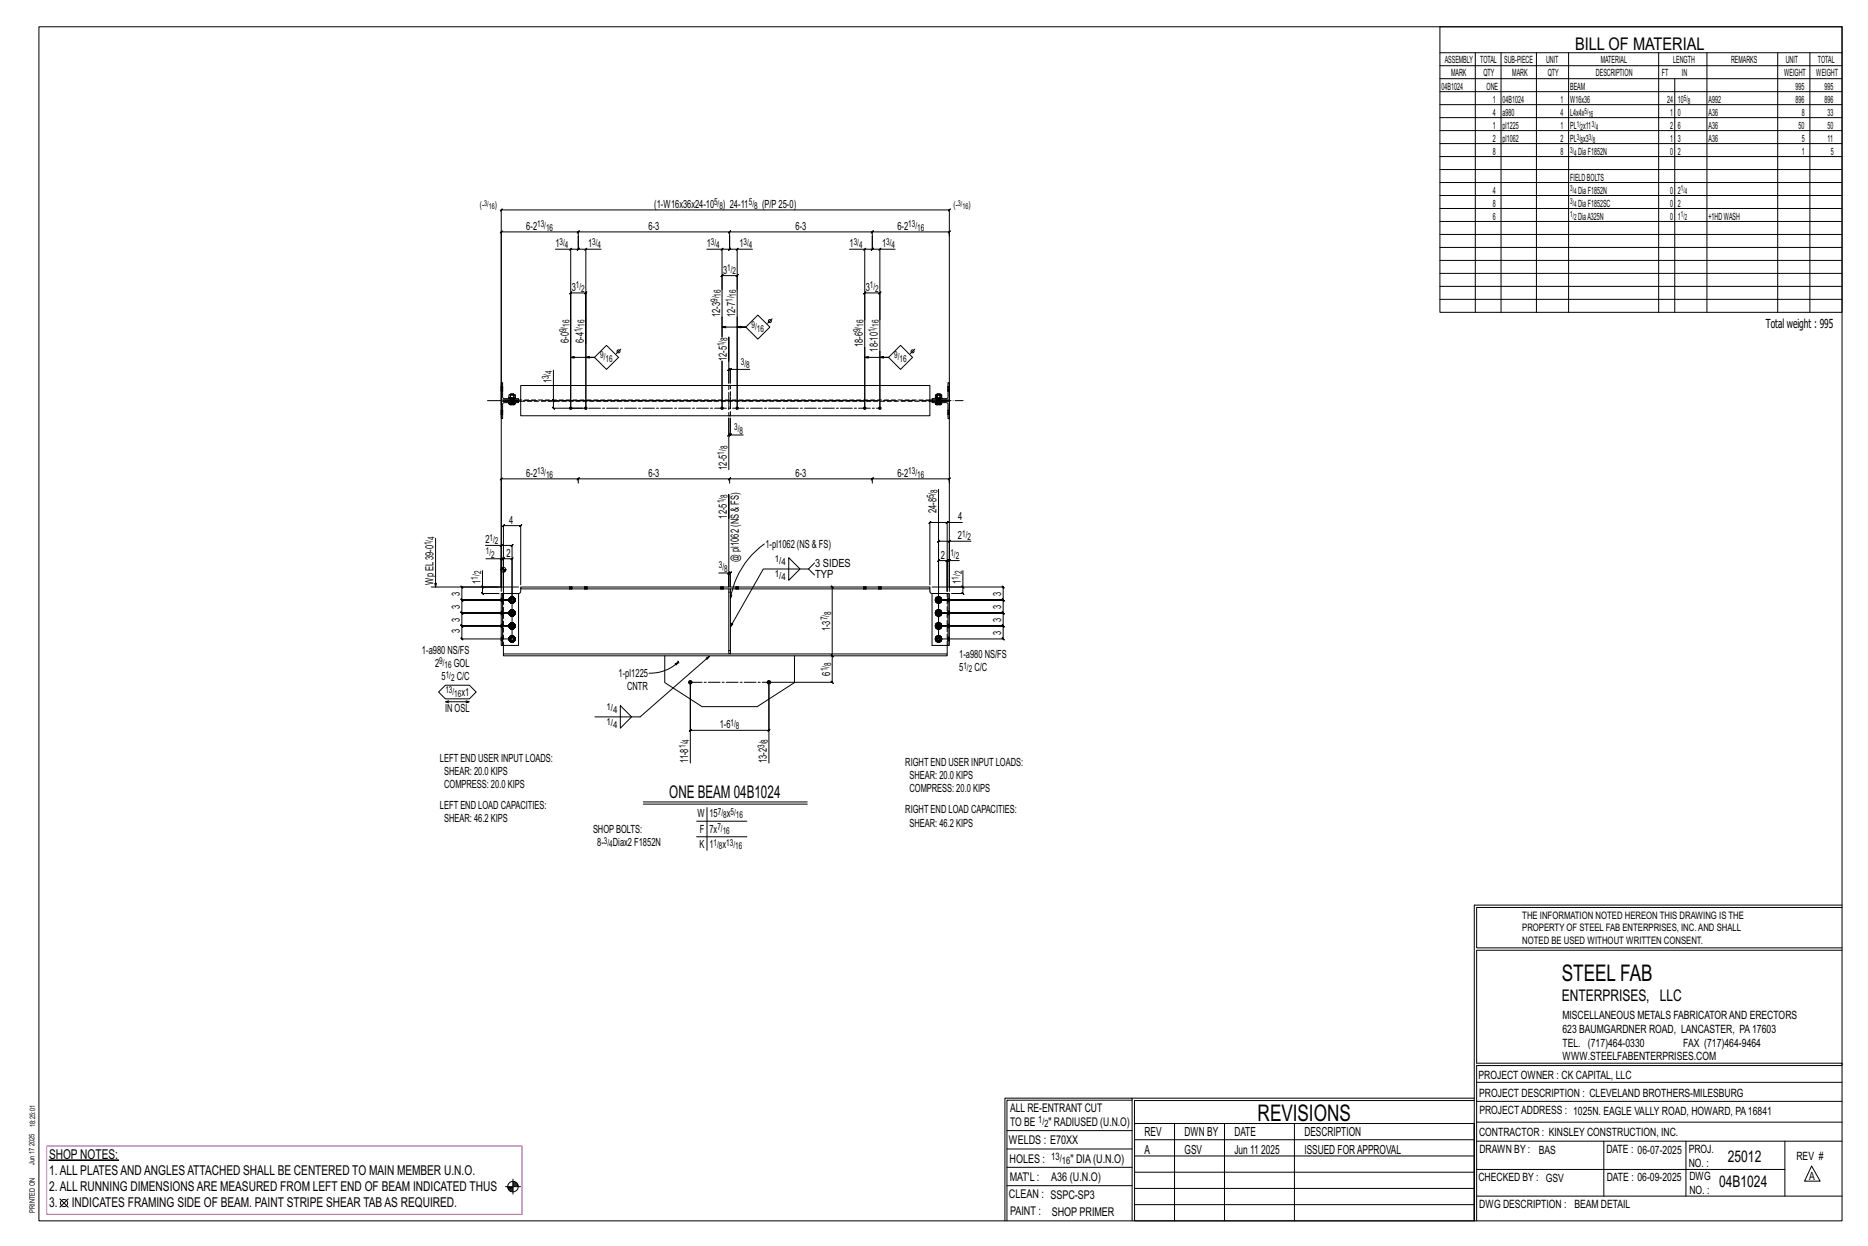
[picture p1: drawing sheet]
<svg xmlns="http://www.w3.org/2000/svg" width="914mm" height="610mm" viewBox="0 0 914 610" stroke-linecap="round" stroke-linejoin="round" font-family="sans-serif">
<g fill="#000" stroke="#000" stroke-width=".49">
<path d="M24 568h34z"/>
<circle cx="279" cy="200" r=".6"/>
<circle cx="287" cy="200" r=".6"/>
<circle cx="353" cy="200" r=".6"/>
<circle cx="361" cy="200" r=".6"/>
<circle cx="423" cy="200" r=".6"/>
<circle cx="431" cy="200" r=".6"/>
<circle cx="338" cy="334" r=".9"/>
<circle cx="376" cy="334" r=".9"/>
</g>
<g fill="none" stroke="#000" stroke-width=".49">
<path d="M19 13h883v584h-883zM705 13h197v140h-197zM705 26h197M705 32h197M705 39h197M722 26v127M735 26v127M752 26v127M768 26v127M812 26v127M820 39v114M836 26v127"/>
<path d="M870 26v127M886 26v127M705 45h197M705 51h197M705 58h197M705 64h197M705 70h197M705 77h197M705 83h197M705 89h197M705 96h197M283 116v6l1-1-1 1h-4"/>
<path d="M283 116v6l1-1-1 1h4M283 116l1-3-1 1v-1h-38h1l-1 1v-1v85M283 113h74v1l1-1-1 3M284 113l-1 1zM357 116v6l1-1-1 1h-4M357 116v6l1-1-1 1h4M357 113h70v1l1-1-1 3M358 113l-1 1zM427 116v6l1-1-1 1h-4M427 116v6l1-1-1 1h4M427 113h38l-1 1 1-1v3M428 113l-1 1z"/>
<path d="M705 102h197M705 108h197M705 115h197M272 122h7v34v-13v1l1-1h-1h8l-1 1 1-1v13v-34h7M279 122l1-1zM287 121l-1 1zM346 122h7v20M354 121l-1 1zM361 121l-1 1zM368 122h-7v20M416 122h7v78M423 122l1-1z"/>
<path d="M431 122v-1l-1 1zM438 122h-7v78M705 121h197M705 127h197M705 134h197M353 155v10zM361 155v45zM371 154l6 6-6 6-6-6zM378 156l-2 2M423 156v-13v1l1-1h-1h8l-1 1 1-1v13M705 140h197M705 146h197"/>
<path d="M279 168v32zM279 168v-12v44M279 175h12h-4M287 168v32zM287 168v-12v44h-16l-1-1 1 1v-4M297 169l6 6-6 6-6-6zM304 171l-2 2M353 177v23zM353 160h12h-4M353 165v-30l1-1-1 1h8h-1l1-1v1v65M353 177v23M357 177v-12v22v-6h-1l1-1v1h1"/>
<path d="M423 170v30zM423 175h12h-4M431 172v28zM441 169l6 6-6 6-6-6zM448 171l-2 2M245 189h.1M245 191h.1M245 196h9v1h-8v8h-1zM245 187h1v8h8v1h-9zM246 189h.1M246 191h.1M249 195h3z"/>
<path d="M249 197h.1M249 195v-2h1v2M249 197l1 1M250 197h-1l1 1-1-1M250 195h.1M250 196h.1M250 197h.1M250 198v-1h2l-1 1M250 197h1M251 198l1-1v1M251 197l-1 1M251 195v-2h-1h2v2"/>
<path d="M252 195h.1M252 196h.1M252 197h.1M252 197l-1 1M255 189h200v14h-200zM255 196h-9h9M270 196l1 1zM271 181v15h156M357 189h1M358 180l-1 1zM367 181h-9v6M455 196h9h-9"/>
<path d="M456 196h9v9h-1v-8h-8zM458 195h3zM458 197h.1M458 195v-2h1v2M458 197v1M458 197h1h-1v1M459 195h.1M459 196h.1M459 197h.1M459 198v-1h1v1M459 198l1-1v1M460 197h-1v1"/>
<path d="M460 195v-2h-1h2v2M460 195h.1M460 196h.1M460 197h.1M460 197h1M461 197h.1M461 197l-1 1M464 189h.1M464 191h.1M464 187h1v9h-9v-1h8zM465 189h.1M465 191h.1"/>
<path d="M245 201h.1M245 203h.1M246 201h.1M246 203h.1M357 203h1M358 205v8h6M358 213h-1v-1l-1 1h1v-8v25M358 212l-1 1zM464 201h.1M464 203h.1M465 201h.1M465 203h.1"/>
<path d="M283 234v1l1-1zM283 236l1-2-1 1v-1h-38h1l-1 1v-1v55M283 234h74v1l1-1-1 2M357 234h70v1l1-1-1 2M358 234l-1 1zM427 234h38l-1 1 1-1v2M428 234l-1 1zM459 239v74v-48l1-1-1 1h6M357 254v-12v45v-7h-5M464 256h-9l1-1-1 1v30M464 255l-1 1zM471 256h-7v33"/>
<path d="M213 263v24M236 279v8h18M238 267h7v20v-14h-7M245 267l1-1zM245 279h3M245 273v1l1-1zM245 267h6h-1l1-1v1v46h-25h1l-1-1v1v-7l1 1-1-1h25h-25l1 1-1-1v-6h1l-1-1v1h25h-25h1l-1-1v1v-6h1l-1-1 1 1-1-1v1v-7l1 1-1-1h18M245 273h1v1l1-1h-1v21M245 278v1M246 278v1M246 277v9M247 279v1"/>
<path d="M247 279h.1M357 280l-1 1zM374 266a41 41 0 0 0-16 27M386 273l6 5-6 6zM396 278l3 3M399 275l-3 3h-22l-16 29M465 274h-1l-1 1 1-1v15M465 264l-1 1zM465 274l-1 1zM470 274h-5v15M471 279v8h-15M475 265h-10v22h26l1 1-1-1v7v-1l1 1h-1h-32h32v-1l1 1h-1v6v-1l1 1h-1h-32h32v-1l1 1h-1v6l1 1-1-1h-32h32l1 1-1-1v7v-1l1 1h-1h-32v-39v1l1-1h-1h5l-1 1 1-1v15"/>
<path d="M211 287h34v-184l1-1-1 1h220h-1l1-1v1v184M236 287l1 1zM236 287v3l1 1-1-1h8M245 290h1v26h-1zM246 290h8M246 287v-14v1l1-1h-1h5l-1 1 1-1v21h-25h25M249 300h1M249 294h1M249 299l1 1M249 293l1 1M250 295h.1M250 300h-1"/>
<path d="M250 294h-1M250 300v-1l-1 1 1 1v-1M250 293v-1l-1 2 1 1v-1M250 294l1 1M250 298v1M250 292h.1M251 298l-1 1M251 299v-1l1 1h-1M251 292l-1 1M251 293v-1h1l-1 1M251 299l1 1M251 293l1 1"/>
<path d="M251 294l1 1h-1M252 294v1M252 300l-1 1M252 294h-1M252 299v1M252 292v1M252 293v1M254 290v26h-8M255 286v-29l-1 1 1-1h-9h1l-1 1v-1v32M255 288v2h-1M279 287h.1M279 288h.1"/>
<path d="M280 287h.1M280 288h.1M286 287h.1M286 288h.1M287 287h.1M287 288h.1M353 287h.1M353 288h.1M354 287h.1M354 288h.1M357 288h1v32h-1zM357 288h-102v-1h200v1h-97"/>
<path d="M357 280h1l-1 1 1-1v7M358 291v2zM360 287h.1M360 288h.1M361 287h.1M361 288h.1M407 287l1 1-1-1v34v-1l1 1-1-1 1 1h-1v13v-1l1 1h-1h-30M423 287h.1M423 288h.1M424 287h.1M424 288h.1M430 287h.1"/>
<path d="M430 288h.1M431 287h.1M431 288h.1M455 288v2h1M458 300h.1M458 294h.1M458 293v1M458 299v1M458 295h1M458 293v-1v2v1v-1M458 300v-1v1v1v-1M459 294v1"/>
<path d="M459 292h-1M459 298l-1 1M459 294l1 1M459 292v1M459 293l1-1v1M459 298v1M459 299l1-1v1M460 293l1 1M460 299l1 1M460 292l-1 1M460 298l-1 1M460 294v1h-1"/>
<path d="M460 294h1l-1 1M460 294h.1M460 300v1M460 292l1 1h-1M460 299h1l-1 1M461 293v1M461 299v1M464 290h1v26h-1zM464 290h-8v26h8M471 287l1 1zM471 287v3l1 1-1-1h-5M246 320h218v1h-218z"/>
<path d="M246 316v4M249 313h1M249 306h1M249 312l1 1M250 314h.1M250 307v1M250 301h.1M250 313h-1M250 306l-1 1M250 312l-1 1 1 1v-1M250 306v-1l-1 1 1 1M250 313l1 1"/>
<path d="M250 307l1 1M250 301h1M250 311v1M250 305h.1M250 314h1M251 311l-1 1M251 312v-1l1 1h-1M251 305l-1 1M251 305h1l-1 1M251 312l1 1M251 305l1 1v1M251 305h-1"/>
<path d="M251 313l1 1h-1M251 307h1l-1 1v-1M251 301h1h-1M252 313v1M252 307h.1M252 300v1M252 313l-1 1M252 306l-1 1M252 312h.1M252 305v1M252 312v1M252 306h.1"/>
<path d="M458 313h.1M458 306h.1M458 312v1M458 301h1M458 307l1 1M458 314h1M458 306v1M458 306v-1v1v1M458 312v1v1v-1M459 301h.1M459 307v1M459 313v1"/>
<path d="M459 305h-1M459 311l-1 1M459 301h1M459 307l1 1M459 314h1M459 305v1M459 305h1v1M459 311v1M459 312l1-1v1M460 305l1 1v1M460 312l1 1M460 305h-1"/>
<path d="M460 311l-1 1M460 301h-1M460 307v1l-1-1M460 313v1h-1M460 300h1l-1 1M460 307h1h-1M460 313h1l-1 1M460 306v1M460 313v1M460 305l1 1h-1M460 312h1h-1M461 306h.1"/>
<path d="M461 312v1M464 316v4M215 339l3-4h12l3 4-3 3h-12zM325 321v13l19 12h27l18-12v-13M330 325l2-1-1 1zM332 323v1M332 324a20 20 0 0 1-14 5M332 324h.1M347 321l-34 30h-22M218 343h12l-2 1M220 343h-2l2 1M228 343h2"/>
<path d="M304 345l5 6-5 5zM338 373v-39v23l-1 1 1-1h38v1l1-1h-1v-23v39M315 392h80M315 393h80M346 395v21M341 402h25M341 409h25M722 443v154M722 443h180M902 444h-179v20h179M902 465h-179v55h179v1h-179v76M554 538h-61v59"/>
<path d="M554 537h168M722 538h-167v13M723 539h179M723 530h179M493 553h61M555 550h167v47h-167zM555 558h167M575 550v47M599 550v47M634 550v47M723 549h179M723 558h179"/>
<path d="M785 558v27M825 558v27M874 558v27M251 577v7M251 579h2M251 580h3M251 578h2M493 571h61M493 562h61M555 573h167M555 566h167M723 572h151"/>
<path d="M887 570l4 8h-8zM29 587l4 4M33 587l-4 4M247 581h8M249 581h2M249 582h2M250 583h1M492 597v-60h62v60M493 580h61M555 589h167M555 581h167M723 585h179"/>
<circle cx="377" cy="157" r=".7"/>
<circle cx="303" cy="172" r=".7"/>
<circle cx="447" cy="172" r=".7"/>
<circle cx="246" cy="279" r="1.2"/>
<circle cx="31" cy="589" r="1.8"/>
<circle cx="251" cy="581" r="2.6"/>
</g>
<path d="M23 561h233v33h-233z" fill="none" stroke="#f0f" stroke-width=".5"/>
<g fill="none" stroke="#000" stroke-width=".49" stroke-dasharray="2 1.4">
<path d="M245 190h1M245 189h1M245 189h.1M245 191h.1M245 191h1M245 190l1 1M246 189h-1M246 189h.1M246 190h-1l1 1M249 197h.1M249 197l1 1M249 195h1h-1v-2h1v2v-2v2h1h-1"/>
<path d="M250 197h.1M250 198l-1-1 1 1-1-1h1M250 196h.1M250 196v1M250 195h.1M250 195v1M250 195v2zM250 193h.1M250 193h1M250 198h.1M250 195h-1h1M250 195h1"/>
<path d="M250 196v-1M250 197h1zM250 197l1 1v-1M250 196h1zM250 195l1 1zM251 196h.1M251 196v1zM251 196l-1 1M251 197h-1M251 196v-1M251 195h.1M251 198l-1-1h1"/>
<path d="M251 197h.1M251 197h1M251 193h.1M251 196v1M251 198h.1M251 196h1M251 196l1-1M251 195h1M251 193v2zM251 195h1h-1v-2h1v2M251 195v2zM252 196h.1"/>
<path d="M252 196h-1M252 197h-1M252 197v-1M252 196v-1M252 198v-1M252 197l-1 1zM252 195h.1M252 197v1zM252 197h.1M255 196h200M357 189v5h1v-5M357 194v2"/>
<path d="M357 196v2M358 196v-2M358 198v-2M455 196h-200M458 197h.1M458 197v1M458 195h1h-1v-2h1v2v-2v2h1h-1M458 197h1M458 198v-1v1v-1h1M459 196h.1M459 196v1M459 195h.1"/>
<path d="M459 195v1M459 195v2zM459 197h.1M459 193h.1M459 193h1M459 198h.1M459 195h-1h1M459 195h1M459 196v-1M459 197v1l1-1M459 195v1zM459 196h1"/>
<path d="M459 196l1 1zM459 196l1-1M459 198v-1h1M459 197h1M460 196h.1M460 196v1M460 196v-1M460 198h.1M460 197h.1M460 195h.1M460 193h.1M460 195h1"/>
<path d="M460 193v2zM460 195h1h-1v-2h1v2M460 195v2zM460 197v-1M460 198v-1M460 197h1l-1 1zM461 195h.1M461 197l-1 1zM461 197h.1M464 191h.1M464 190h1h-1M464 191h1"/>
<path d="M465 189h-1M465 190h-1M465 191h-1M465 191h.1M465 189h.1M465 190l-1-1M245 202h1M245 201h1M245 201h.1M245 203h.1M245 203h1M245 202l1 1"/>
<path d="M246 201h-1M246 201h.1M246 202h-1h1M358 203v-5h-1v5M464 203h.1M464 202h1l-1-1M464 203h1M465 201h-1M465 202h-1M465 203h-1M465 203h.1M465 201h.1"/>
<path d="M465 202l-1-1M245 300h1M245 299h1M245 294h1zM245 294h.1M245 294h1M245 293h1M246 294h-1h1M246 290v26M249 300v1zM249 294h.1M249 300h.1"/>
<path d="M249 300l1-1-1 1 1 1-1-1h1M249 294l1-2-1 2 1 1-1-1h1M249 299v1zM249 293v1zM249 294l1 1zM249 299l1 1M249 294h1M249 293l1 1M250 299h-1zM250 299v-1zM250 292l-1 1zM250 295h.1"/>
<path d="M250 292h.1M250 299v-1M250 300v-1M250 294h.1M250 293h.1M250 300h.1M250 299h1zM250 295h1zM250 292h1zM250 299l-1 1v-1v1l1 1-1-1 1 1M250 293v-1l-1 2v-1v1l1 1-1-1 1 1v-1M250 300v-1z"/>
<path d="M250 293v1zM250 298h1zM250 294l1 1h-1h1h-1zM250 294h1zM250 293h1zM251 298h-1h1h-1l1 1M251 299h.1M251 298v1zM251 298h.1M251 292h-1h1h-1l1 1M251 295h.1M251 294h.1"/>
<path d="M251 293h.1M251 292v1zM251 292h.1M251 299v1zM251 298l1 1zM251 298l1 1M251 295h1zM251 295h1M251 292h1zM251 292h1M251 300h.1M251 293v1z"/>
<path d="M251 299l1 1zM251 292l1 2zM252 300v-1M252 294v1M252 293v-1M252 299h-1l1 1M252 295v-1M252 292l-1 1 1 1M252 299h.1M252 292v1zM252 299v1zM252 299v1"/>
<path d="M252 293v1zM252 293v1M252 294v1zM252 300l-1 1zM252 294l-1 1zM252 300v1zM252 294h.1M279 287v1M279 287h.1M279 287l1 1zM279 288h.1M280 287v1"/>
<path d="M280 287h.1M280 288h.1M280 288v-1M286 287v1M286 287h.1M287 287l-1 1M287 287v1zM287 288h.1M287 287v1M287 287h.1M287 288v-1M353 287v1"/>
<path d="M353 287h.1M353 287l1 1zM353 288h.1M354 287v1M354 287h.1M354 288h.1M354 288v-1M357 290h1M360 287v1M360 287h.1M361 287l-1 1M361 287v1z"/>
<path d="M361 288h.1M361 287v1M361 287h.1M361 288v-1M423 287v1M423 287h.1M423 287l1 1zM423 288h.1M424 287v1M424 287h.1M424 288h.1M424 288v-1"/>
<path d="M430 287v1M430 287h.1M431 287v1zM431 287l-1 1M431 288h-1M431 287v1M431 287h.1M431 288h.1M431 288v-1M458 294h.1M458 300v1zM458 294l1-2-1 2 1 1-1-1"/>
<path d="M458 300h.1M458 300l1-1-1 1 1 1-1-1M458 293v1zM458 294v1zM458 299v1zM458 293v1M458 299v1M458 292v1zM458 295h1zM458 292h1zM458 299h.1M458 299l1-1z"/>
<path d="M458 295h1M458 292h1M458 299l1-1M458 294h1M458 293h1M458 300l1-1M459 294h.1M459 300h.1M459 295h1zM459 292h1zM459 299h1zM459 293l-1-1v2v-1v1v1v-1v1l1-1"/>
<path d="M459 299h-1v1v-1v1v1v-1v1h1M459 293v1zM459 293h.1M459 300v-1zM459 295h.1M459 292h.1M459 298h.1M459 294v1zM459 299h.1M459 292v1M459 295h1M459 294h1z"/>
<path d="M459 293h1zM459 292h1h-1h1v1zM459 298v1M459 298h1h-1h1v1zM459 298h1zM460 294h.1M460 293h.1M460 299v1zM460 299h.1M460 295h.1M460 292h.1M460 298v1z"/>
<path d="M460 298v1M460 295h1zM460 292h1zM460 298l1 1zM460 293v1zM460 300h.1M460 292l1 2zM460 299l1 1zM460 294h1l-1 1M460 293h1l-1-1M460 300l1-1h-1M460 295v-1"/>
<path d="M460 292v1l1 1M460 299l1 1M461 292v1zM461 299h.1M461 293v1zM461 293v1M461 299v1zM461 299v1M461 294v1zM461 294l-1 1zM461 300l-1 1zM461 294h.1"/>
<path d="M461 300v1zM464 293h1zM464 293l1 1-1-1M464 299h1zM464 300h1l-1-1M465 293h.1M465 293h-1M465 294h-1M465 299h.1M465 300l-1-1M465 300h-1M245 313h1z"/>
<path d="M245 313h.1M245 313h1M245 312h1M245 307h1zM245 307h.1M245 307h1M245 306h1M245 305h1M245 301h1zM245 301h.1M245 300l1 1M246 313h-1h1"/>
<path d="M246 307l-1-1 1 1M246 300h-1l1 1M249 313h.1M249 306v1zM249 313l1-2-1 2 1 1-1-1h1M249 306l1-1-1 1 1 2-1-2h1M249 312v1zM249 313l1 1zM249 306h.1M249 307h1zM249 301h1zM249 313h1"/>
<path d="M249 312l1 1M249 307l1-1M249 306h1M249 300h1M250 311l-1 1zM250 314h.1M250 311h.1M250 305l-1 1zM250 307v1zM250 305h.1M250 301h.1M250 312v-1z"/>
<path d="M250 312v-1M250 307v1M250 313v1M250 312h.1M250 307h.1M250 306v-1M250 300v1M250 313h.1M250 306v1zM250 314h1zM250 311h1zM250 308h1z"/>
<path d="M250 305h1zM250 301h1zM250 312l-1 1v-1v1l1 1-1-1 1 1v-1M250 306v-1l-1 1v1h1h-1h1M250 312v1zM250 306h.1M250 300v1zM250 314h1h-1h1h-1zM250 313h1zM250 312h1zM250 307l1 1h-1h1h-1zM250 307h1z"/>
<path d="M250 306l1-1zM250 301h1h-1h1h-1zM251 311h-1h1h-1l1 1M251 314h.1M251 313h.1M251 312h.1M251 311v1zM251 311h.1M251 305h-1h1h-1h1M251 308h.1M251 307v1M251 307h.1"/>
<path d="M251 305v1zM251 305h.1M251 301h.1M251 314v-1M251 306h.1M251 305v1M251 301v-1zM251 314h1zM251 314h1M251 311l1 1zM251 311l1 1M251 308l1-1z"/>
<path d="M251 308l1-1M251 305h1zM251 305h1M251 301h1zM251 301h1M251 311h1zM251 312v1zM251 311l1 2zM251 305l1 1zM251 306v1zM252 313v1M252 312h.1"/>
<path d="M252 307h.1M252 306v-1M252 300v1M252 314v-1M252 312h-1l1 1M252 307v-1M252 305l-1 1 1 1M252 301v-1M252 311v1zM252 305v1zM252 312v1zM252 312v1"/>
<path d="M252 306h.1M252 313v1zM252 301h.1M252 313l-1 1zM252 306l-1 2zM252 313h.1M252 306v1zM358 318h-1M458 306v1zM458 313h.1M458 306l1-1-1 1 1 2-1-2M458 313l1-2-1 2 1 1-1-1"/>
<path d="M458 301h.1M458 306h.1M458 307h.1M458 312v1zM458 313v1zM458 307v-1M458 312v1M458 301h1zM458 305v1zM458 307l1 1zM458 305h1zM458 311v1z"/>
<path d="M458 314h1zM458 311h1zM458 301h1M458 307l1 1M458 305h1M458 314h1M458 312l1-1zM458 312l1-1M458 300l1 1M458 307h1M458 306l1-1M458 313l1 1"/>
<path d="M458 312h1M459 306v1zM459 313h.1M459 301h1zM459 308h1zM459 305h1zM459 314h1zM459 311h1zM459 306l-1-1v1v1h1M459 312h-1v1v-1v1v1v-1v1l1-1M459 300v1zM459 306h.1"/>
<path d="M459 307h.1M459 312v1zM459 312h.1M459 301h.1M459 308h.1M459 305h.1M459 314h.1M459 311h.1M459 307v1zM459 306v-1zM459 301h1M459 308h1"/>
<path d="M459 307l1 1M459 307h1zM459 305l1 1zM459 305h1h-1h1zM459 311v1M459 314h1M459 313h1zM459 312h1zM459 311h1h-1h1v1zM460 301h.1M460 307h.1M460 306h.1"/>
<path d="M460 305v1M460 314v-1M460 312h.1M460 308v-1zM460 308v-1M460 305h.1M460 314h.1M460 311v1zM460 311v1M460 301h1zM460 308l1-1zM460 305h1z"/>
<path d="M460 314h1zM460 311h1zM460 300v1zM460 313h.1M460 312v1zM460 305l1 1zM460 311l1 2zM460 306v1zM460 300h1l-1 1M460 307h1h-1M460 306h1l-1-1M460 313h1l-1 1"/>
<path d="M460 312h1h-1M460 301v-1M460 307v-1M460 305v1l1 1M460 312l1 1M461 305v1zM461 311v1zM461 306h.1M461 312v1zM461 312v1M461 301h.1M461 307h.1"/>
<path d="M461 313v1zM461 306l-1 2zM461 313l-1 1zM461 306v1zM461 313h.1M464 316v-26M464 305h1zM464 306h1h-1M464 312h1zM464 312l1 1-1-1M465 301h-1M465 305v1"/>
<path d="M465 306l-1-1M465 306h-1M465 307h-1M465 312h.1M465 312h-1M465 313h-1"/>
</g>
<path d="M239 196h232" fill="none" stroke="#000" stroke-width=".49" stroke-dasharray="6.8 1 0 1"/>
<path d="M279 200h152M338 334h38" fill="none" stroke="#000" stroke-width=".49" stroke-dasharray="5.8 1 1 1"/>
<g font-size="11.2">
<text x="764" y="480">STEEL FAB</text>
<text x="616" y="548">REVISIONS</text>
</g>
<g font-size="8.6">
<text x="771" y="24">BILL OF MATERIAL</text>
<text x="328" y="390">ONE BEAM 04B1024</text>
</g>
<g font-size="7.9">
<text x="765" y="490">ENTERPRISES, LLC</text>
<text x="846" y="569">25012</text>
<text x="842" y="581">04B1024</text>
</g>
<g font-size="6.6">
<text x="24" y="567">SHOP NOTES:</text>
<text x="24" y="575">1.ALL PLATESANDANGLESATTACHED SHALL BE CENTERED TO MAIN MEMBER U.N.O.</text>
<text x="24" y="583">2.ALL RUNNING DIMENSIONSARE MEASURED FROM LEFT END OF BEAM INDICATED THUS</text>
<text x="24" y="591">3.</text>
<text x="35" y="591">INDICATES FRAMING SIDE OF BEAM. PAINT STRIPE SHEAR TABAS REQUIRED.</text>
</g>
<g font-size="6.1">
<text x="864" y="161">Total weight : 995</text>
<text x="560" y="556">REV</text>
<text x="580" y="556">DWN BY</text>
<text x="604" y="556">DATE</text>
<text x="639" y="556">DESCRIPTION</text>
<text x="560" y="564">A</text>
<text x="580" y="564">GSV</text>
<text x="604" y="564">Jun 11</text>
<text x="617" y="564">2025</text>
<text x="639" y="564">ISSUED FORAPPROVAL</text>
</g>
<g font-size="5.9">
<text x="494" y="560">WELDS : E70XX</text>
<text x="494" y="569">HOLES :</text>
<text x="524" y="569">&quot; DIA(U.N.O)</text>
<text x="494" y="578">MAT'L :</text>
<text x="515" y="578">A36 (U.N.O)</text>
<text x="494" y="586">CLEAN : SSPC-SP3</text>
<text x="495" y="595">PAINT :</text>
<text x="515" y="595">SHOP PRIMER</text>
</g>
<g font-size="5.8">
<text x="494" y="544">ALL RE-ENTRANT CUT</text>
<text x="494" y="551">TO BE</text>
<text x="513" y="551">&quot; RADIUSED (U.N.O)</text>
</g>
<g font-size="5.6">
<text x="765" y="499">MISCELLANEOUS METALS FABRICATORAND ERECTORS</text>
<text x="765" y="505">623 BAUMGARDNER ROAD, LANCASTER, PA17603</text>
<text x="765" y="512">TEL. (717)464-0330</text>
<text x="824" y="512">FAX (717)464-9464</text>
<text x="765" y="519">WWW.STEELFABENTERPRISES.COM</text>
<text x="724" y="528">PROJECT OWNER : CK CAPITAL, LLC</text>
<text x="724" y="537">PROJECT DESCRIPTION : CLEVELAND BROTHERS-MILESBURG</text>
<text x="724" y="545">PROJECTADDRESS : 1025N. EAGLE VALLY ROAD, HOWARD, PA16841</text>
<text x="724" y="556">CONTRACTOR : KINSLEY CONSTRUCTION, INC.</text>
<text x="724" y="564">DRAWN BY :</text>
<text x="753" y="564">BAS</text>
<text x="786" y="564">DATE : 06-07-2025</text>
<text x="827" y="564">PROJ.</text>
<text x="879" y="568">REV #</text>
<text x="827" y="571">NO. :</text>
<text x="724" y="578">CHECKED BY : GSV</text>
<text x="787" y="578">DATE : 06-09-2025</text>
<text x="827" y="578">DWG</text>
<text x="886" y="578">A</text>
<text x="827" y="584">NO. :</text>
<text x="724" y="591">DWG DESCRIPTION : BEAM DETAIL</text>
</g>
<g font-size="5.5">
<text x="320" y="102">(1-W16x36x24-10</text>
<text x="354" y="102">) 24-11</text>
<text x="373" y="102">(P/P25-0)</text>
<text x="258" y="112">6-2</text>
<text x="317" y="112">6-3</text>
<text x="389" y="112">6-3</text>
<text x="439" y="112">6-2</text>
<text x="272" y="121">1</text>
<text x="288" y="121">1</text>
<text x="346" y="121">1</text>
<text x="362" y="121">1</text>
<text x="416" y="121">1</text>
<text x="432" y="121">1</text>
<text x="354" y="134">3</text>
<text x="280" y="142">3</text>
<text x="424" y="142">3</text>
<text x="352" y="155" transform="rotate(-90 352 155)">12-3</text>
<text x="360" y="155" transform="rotate(-90 360 155)">12-7</text>
<text x="278" y="168" transform="rotate(-90 278 168)">6-0</text>
<text x="286" y="168" transform="rotate(-90 286 168)">6-4</text>
<text x="422" y="170" transform="rotate(-90 422 170)">18-6</text>
<text x="430" y="172" transform="rotate(-90 430 172)">18-10</text>
<text x="356" y="177" transform="rotate(-90 356 177)">12-5</text>
<text x="270" y="188" transform="rotate(-90 270 188)">1</text>
<text x="258" y="233">6-2</text>
<text x="317" y="233">6-3</text>
<text x="356" y="230" transform="rotate(-90 356 230)">12-5</text>
<text x="389" y="233">6-3</text>
<text x="439" y="233">6-2</text>
<text x="458" y="251" transform="rotate(-90 458 251)">24-8</text>
<text x="249" y="256">4</text>
<text x="356" y="254" transform="rotate(-90 356 254)">12-5</text>
<text x="469" y="255">4</text>
<text x="469" y="264">2</text>
<text x="238" y="266">2</text>
<text x="375" y="268">1-pl1062 (NS &amp; FS)</text>
<text x="248" y="272">2</text>
<text x="362" y="275" transform="rotate(-90 362 275)">@ pl1062 (NS &amp; FS)</text>
<text x="461" y="273">2</text>
<text x="399" y="277">3 SIDES</text>
<text x="212" y="286" transform="rotate(-90 212 286)">Wp EL39-0</text>
<text x="235" y="286" transform="rotate(-90 235 286)">1</text>
<text x="399" y="283">TYP</text>
<text x="470" y="286" transform="rotate(-90 470 286)">1</text>
<text x="225" y="291" transform="rotate(-90 225 291)">3</text>
<text x="490" y="291" transform="rotate(-90 490 291)">3</text>
<text x="225" y="298" transform="rotate(-90 225 298)">3</text>
<text x="490" y="298" transform="rotate(-90 490 298)">3</text>
<text x="225" y="304" transform="rotate(-90 225 304)">3</text>
<text x="490" y="304" transform="rotate(-90 490 304)">3</text>
<text x="225" y="310" transform="rotate(-90 225 310)">3</text>
<text x="406" y="309" transform="rotate(-90 406 309)">1-3</text>
<text x="490" y="310" transform="rotate(-90 490 310)">3</text>
<text x="207" y="320">1-a980 NS/FS</text>
<text x="470" y="322">1-a980 NS/FS</text>
<text x="213" y="326">2</text>
<text x="222" y="326">GOL</text>
<text x="470" y="328">5</text>
<text x="477" y="328">C/C</text>
<text x="216" y="333">5</text>
<text x="224" y="333">C/C</text>
<text x="303" y="331">1-pl1225</text>
<text x="406" y="331" transform="rotate(-90 406 331)">6</text>
<text x="226" y="340">x1</text>
<text x="307" y="338">CNTR</text>
<text x="218" y="348">IN OSL</text>
<text x="352" y="356">1-6</text>
<text x="215" y="373">LEFT END USER INPUT LOADS:</text>
<text x="337" y="373" transform="rotate(-90 337 373)">11-8</text>
<text x="375" y="373" transform="rotate(-90 375 373)">13-2</text>
<text x="443" y="375">RIGHT END USER INPUT LOADS:</text>
<text x="217" y="379">SHEAR: 20.0 KIPS</text>
<text x="445" y="381">SHEAR: 20.0 KIPS</text>
<text x="217" y="386">COMPRESS: 20.0 KIPS</text>
<text x="445" y="388">COMPRESS: 20.0 KIPS</text>
<text x="215" y="396">LEFT END LOAD CAPACITIES:</text>
<text x="341" y="400">W</text>
<text x="347" y="400">15</text>
<text x="356" y="400">x</text>
<text x="443" y="398">RIGHT END LOAD CAPACITIES:</text>
<text x="217" y="402">SHEAR: 46.2 KIPS</text>
<text x="290" y="408">SHOPBOLTS:</text>
<text x="343" y="407">F</text>
<text x="347" y="407">7x</text>
<text x="445" y="404">SHEAR: 46.2 KIPS</text>
<text x="292" y="414">8-</text>
<text x="300" y="414">Diax2 F1852N</text>
<text x="342" y="415">K</text>
<text x="347" y="415">1</text>
<text x="354" y="415">x</text>
</g>
<g font-size="5">
<text x="745" y="450">THE INFORMATION NOTED HEREON THIS DRAWING IS THE</text>
<text x="745" y="456">PROPERTY OF STEEL FAB ENTERPRISES, INC.AND SHALL</text>
<text x="745" y="462">NOTED BE USED WITHOUT WRITTEN CONSENT.</text>
<text x="508" y="550">1/</text>
<text x="511" y="551">2</text>
<text x="515" y="568">13/</text>
<text x="520" y="570">16</text>
</g>
<g font-size="4.9">
<text x="707" y="31">ASSEMBLY</text>
<text x="725" y="31">TOTAL</text>
<text x="736" y="31">SUB-PIECE</text>
<text x="757" y="31">UNIT</text>
<text x="784" y="31">MATERIAL</text>
<text x="819" y="31">LENGTH</text>
<text x="847" y="31">REMARKS</text>
<text x="874" y="31">UNIT</text>
<text x="890" y="31">TOTAL</text>
<text x="710" y="37">MARK</text>
<text x="726" y="37">QTY</text>
<text x="740" y="37">MARK</text>
<text x="758" y="37">QTY</text>
<text x="781" y="37">DESCRIPTION</text>
<text x="814" y="37">FT</text>
<text x="823" y="37">IN</text>
<text x="873" y="37">WEIGHT</text>
<text x="889" y="37">WEIGHT</text>
<text x="706" y="44">04B1024</text>
<text x="728" y="44">ONE</text>
<text x="769" y="44">BEAM</text>
<text x="879" y="44">995</text>
<text x="893" y="44">995</text>
<text x="731" y="50">1</text>
<text x="736" y="50">04B1024</text>
<text x="764" y="50">1</text>
<text x="769" y="50">W16x36</text>
<text x="816" y="50">24</text>
<text x="821" y="50">10</text>
<text x="836" y="50">A992</text>
<text x="879" y="50">896</text>
<text x="893" y="50">896</text>
<text x="731" y="57">4</text>
<text x="736" y="57">a980</text>
<text x="764" y="57">4</text>
<text x="769" y="57">L4x4x</text>
<text x="818" y="57">1</text>
<text x="821" y="57">0</text>
<text x="836" y="57">A36</text>
<text x="882" y="57">8</text>
<text x="895" y="57">33</text>
<text x="731" y="63">1</text>
<text x="736" y="63">pl1225</text>
<text x="764" y="63">1</text>
<text x="769" y="63">PL x11</text>
<text x="818" y="63">2</text>
<text x="821" y="63">6</text>
<text x="836" y="63">A36</text>
<text x="880" y="63">50</text>
<text x="895" y="63">50</text>
<text x="731" y="69">2</text>
<text x="736" y="69">pl1062</text>
<text x="764" y="69">2</text>
<text x="769" y="69">PL x3</text>
<text x="818" y="69">1</text>
<text x="821" y="69">3</text>
<text x="836" y="69">A36</text>
<text x="882" y="69">5</text>
<text x="895" y="69">11</text>
<text x="731" y="76">8</text>
<text x="764" y="76">8</text>
<text x="772" y="76">DiaF1852N</text>
<text x="818" y="76">0</text>
<text x="821" y="76">2</text>
<text x="882" y="76">1</text>
<text x="896" y="76">5</text>
<text x="769" y="88">FIELDBOLTS</text>
<text x="731" y="95">4</text>
<text x="772" y="95">DiaF1852N</text>
<text x="818" y="95">0</text>
<text x="821" y="95">2</text>
<text x="731" y="101">8</text>
<text x="772" y="101">DiaF1852SC</text>
<text x="818" y="101">0</text>
<text x="821" y="101">2</text>
<text x="731" y="107">6</text>
<text x="772" y="107">DiaA325N</text>
<text x="818" y="107">0</text>
<text x="821" y="107">1</text>
<text x="836" y="107">+1HDWASH</text>
</g>
<g font-size="4.7">
<text x="235" y="102">(-</text>
<text x="242" y="102">)</text>
<text x="350" y="100">5/</text>
<text x="367" y="100">5/</text>
<text x="467" y="102">(-</text>
<text x="474" y="102">)</text>
<text x="352" y="102">8</text>
<text x="369" y="102">8</text>
<text x="263" y="111">13/</text>
<text x="267" y="113">16</text>
<text x="445" y="111">13/</text>
<text x="449" y="113">16</text>
<text x="274" y="120">3/</text>
<text x="290" y="120">3/</text>
<text x="348" y="120">3/</text>
<text x="364" y="120">3/</text>
<text x="418" y="120">3/</text>
<text x="434" y="120">3/</text>
<text x="277" y="121">4</text>
<text x="292" y="121">4</text>
<text x="351" y="121">4</text>
<text x="367" y="121">4</text>
<text x="420" y="121">4</text>
<text x="436" y="121">4</text>
<text x="356" y="133">1/</text>
<text x="359" y="134">2</text>
<text x="282" y="141">1/</text>
<text x="285" y="143">2</text>
<text x="426" y="141">1/</text>
<text x="428" y="143">2</text>
<text x="351" y="148" transform="rotate(-90 351 148)">9/</text>
<text x="353" y="145" transform="rotate(-90 353 145)">16</text>
<text x="359" y="148" transform="rotate(-90 359 148)">1/</text>
<text x="360" y="145" transform="rotate(-90 360 145)">16</text>
<text x="279" y="160" transform="rotate(-90 279 160)">16</text>
<text x="286" y="160" transform="rotate(-90 286 160)">16</text>
<text x="368" y="161">9/</text>
<text x="423" y="160" transform="rotate(-90 423 160)">16</text>
<text x="430" y="160" transform="rotate(-90 430 160)">16</text>
<text x="277" y="163" transform="rotate(-90 277 163)">9/</text>
<text x="285" y="163" transform="rotate(-90 285 163)">1/</text>
<text x="356" y="167" transform="rotate(-90 356 167)">8</text>
<text x="371" y="162">16</text>
<text x="421" y="163" transform="rotate(-90 421 163)">9/</text>
<text x="428" y="163" transform="rotate(-90 428 163)">1/</text>
<text x="355" y="169" transform="rotate(-90 355 169)">1/</text>
<text x="294" y="175">9/</text>
<text x="296" y="177">16</text>
<text x="363" y="178">3/</text>
<text x="438" y="175">9/</text>
<text x="440" y="177">16</text>
<text x="269" y="185" transform="rotate(-90 269 185)">3/</text>
<text x="270" y="183" transform="rotate(-90 270 183)">4</text>
<text x="365" y="180">8</text>
<text x="359" y="211">3/</text>
<text x="362" y="212">8</text>
<text x="356" y="220" transform="rotate(-90 356 220)">8</text>
<text x="355" y="222" transform="rotate(-90 355 222)">1/</text>
<text x="263" y="232">13/</text>
<text x="267" y="234">16</text>
<text x="445" y="232">13/</text>
<text x="449" y="234">16</text>
<text x="356" y="244" transform="rotate(-90 356 244)">8</text>
<text x="457" y="244" transform="rotate(-90 457 244)">5/</text>
<text x="459" y="241" transform="rotate(-90 459 241)">8</text>
<text x="355" y="246" transform="rotate(-90 355 246)">1/</text>
<text x="471" y="263">1/</text>
<text x="211" y="267" transform="rotate(-90 211 267)">1/</text>
<text x="213" y="264" transform="rotate(-90 213 264)">4</text>
<text x="240" y="265">1/</text>
<text x="242" y="266">2</text>
<text x="474" y="264">2</text>
<text x="238" y="271">1/</text>
<text x="240" y="273">2</text>
<text x="379" y="275">1/</text>
<text x="465" y="272">1/</text>
<text x="468" y="274">2</text>
<text x="236" y="281" transform="rotate(-90 236 281)">2</text>
<text x="352" y="278">3/</text>
<text x="354" y="280">8</text>
<text x="383" y="277">4</text>
<text x="471" y="281" transform="rotate(-90 471 281)">2</text>
<text x="234" y="284" transform="rotate(-90 234 284)">1/</text>
<text x="379" y="282">1/</text>
<text x="383" y="284">4</text>
<text x="469" y="284" transform="rotate(-90 469 284)">1/</text>
<text x="405" y="304" transform="rotate(-90 405 304)">7/</text>
<text x="407" y="301" transform="rotate(-90 407 301)">8</text>
<text x="215" y="325">9/</text>
<text x="218" y="327">16</text>
<text x="405" y="328" transform="rotate(-90 405 328)">1/</text>
<text x="407" y="326" transform="rotate(-90 407 326)">8</text>
<text x="472" y="327">1/</text>
<text x="474" y="329">2</text>
<text x="218" y="332">1/</text>
<text x="221" y="333">2</text>
<text x="218" y="339">13/</text>
<text x="222" y="341">16</text>
<text x="297" y="347">1/</text>
<text x="300" y="349">4</text>
<text x="297" y="355">1/</text>
<text x="300" y="356">4</text>
<text x="358" y="355">1/</text>
<text x="360" y="357">8</text>
<text x="336" y="366" transform="rotate(-90 336 366)">1/</text>
<text x="337" y="363" transform="rotate(-90 337 363)">4</text>
<text x="374" y="366" transform="rotate(-90 374 366)">3/</text>
<text x="376" y="363" transform="rotate(-90 376 363)">8</text>
<text x="351" y="399">7/</text>
<text x="354" y="400">8</text>
<text x="358" y="399">5/</text>
<text x="360" y="400">16</text>
<text x="351" y="406">7/</text>
<text x="354" y="408">16</text>
<text x="296" y="413">3/</text>
<text x="349" y="414">1/</text>
<text x="356" y="414">13/</text>
<text x="298" y="415">4</text>
<text x="352" y="415">8</text>
<text x="360" y="415">16</text>
</g>
<g font-size="4.2">
<text x="824" y="49">5/</text>
<text x="826" y="51">8</text>
<text x="776" y="56">5/</text>
<text x="778" y="57">16</text>
<text x="772" y="62">1/</text>
<text x="774" y="63">2</text>
<text x="779" y="62">3/</text>
<text x="781" y="63">4</text>
<text x="772" y="68">3/</text>
<text x="774" y="70">8</text>
<text x="778" y="68">3/</text>
<text x="780" y="70">8</text>
<text x="769" y="75">3/</text>
<text x="770" y="76">4</text>
<text x="769" y="94">3/</text>
<text x="770" y="95">4</text>
<text x="823" y="94">1/</text>
<text x="825" y="95">4</text>
<text x="769" y="100">3/</text>
<text x="770" y="101">4</text>
<text x="769" y="106">1/</text>
<text x="770" y="108">2</text>
<text x="823" y="106">1/</text>
<text x="825" y="108">2</text>
</g>
<g font-size="4">
<text x="237" y="101">3/</text>
<text x="469" y="101">3/</text>
<text x="239" y="102">16</text>
<text x="471" y="102">16</text>
</g>
<g font-size="3.7">
<text x="17" y="551" transform="rotate(-90 17 551)">18:25:01</text>
<text x="17" y="561" transform="rotate(-90 17 561)">2025</text>
<text x="17" y="570" transform="rotate(-90 17 570)">Jun 17</text>
<text x="17" y="593" transform="rotate(-90 17 593)">PRINTED ON</text>
</g>
</svg>
